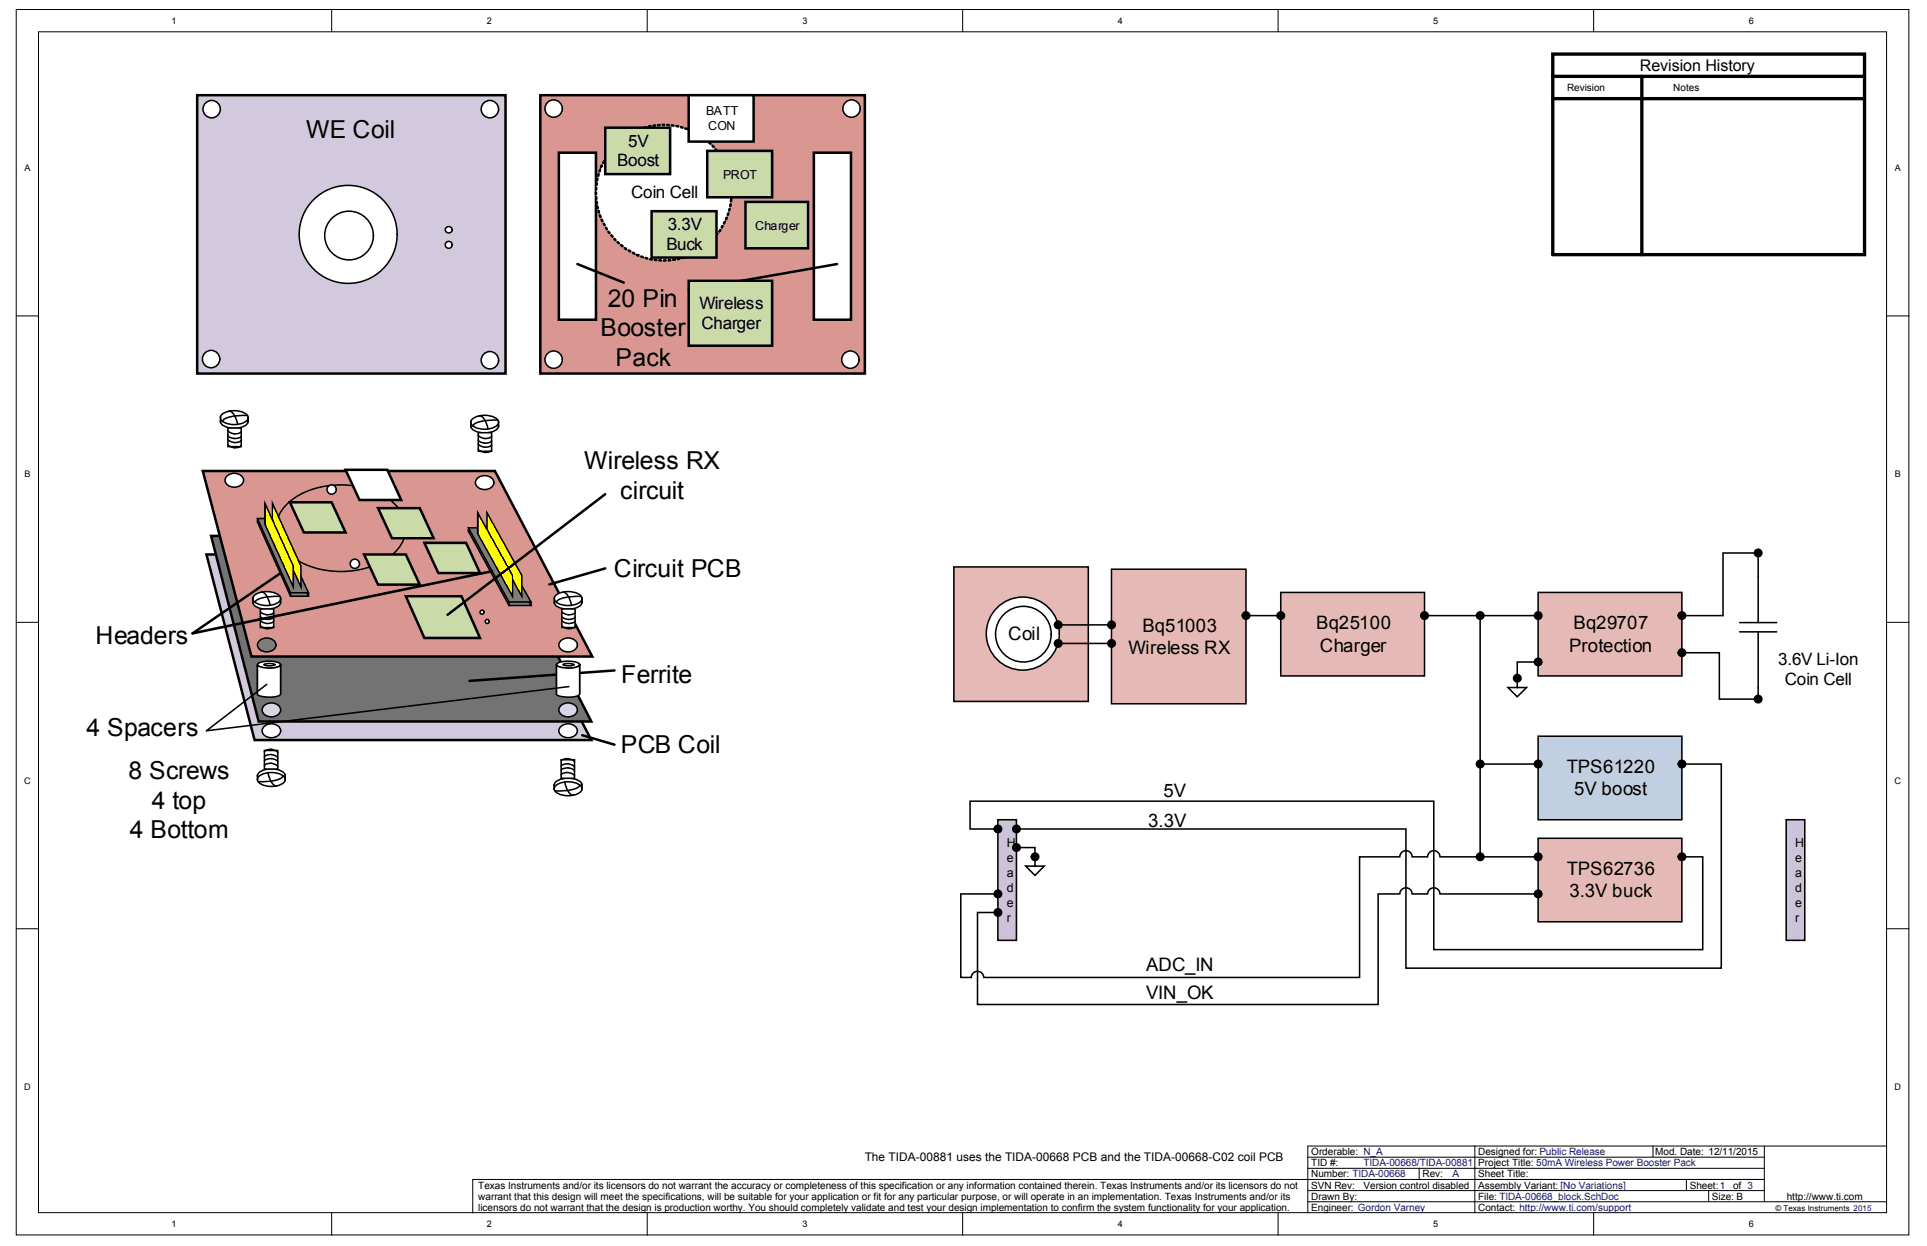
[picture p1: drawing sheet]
<svg xmlns="http://www.w3.org/2000/svg" width="432mm" height="279mm" viewBox="0 0 432 279" stroke-linecap="round" stroke-linejoin="round" font-family="sans-serif">
<g fill="#fff" stroke="#000" stroke-width=".22">
<path d="M3.6 2.1h424.1v274.5h-424.1z"/>
<path d="M8.6 7.1h414.1v264.5h-414.1z"/>
</g>
<g fill="none" stroke="#000" stroke-width=".22">
<path d="M74.3 2.1v5M145 2.1v5M215.7 2.1v5M286.4 2.1v5M357.1 2.1v5M3.6 70.8h5M422.8 70.8h5M3.6 139.4h5M422.8 139.4h5M3.6 208h5M422.8 208h5M293.1 259.2h102.2"/>
<path d="M330.5 256.7h-37.4v14.9M370.4 256.7v2.5M395.3 256.7v12.4M422.8 256.7h-92.3v14.9M74.3 271.6v5M145 271.6v5M215.7 271.6v5M286.4 271.6v5M293.1 269.1h129.7M293.1 266.6h102.2M293.1 261.7h102.2M318 261.7v2.4"/>
<path d="M357.1 271.6v5M377.9 264.1v2.5M382.9 266.6v2.5M395.3 264.1h-289.4v7.5"/>
</g>
<path d="M347.9 17.1v39.9h69.9v-39.9M347.9 17.1v-5h69.9v5M347.9 17.1h69.9M367.9 17.1v39.9M347.9 22.1h69.9" fill="none" stroke="#000" stroke-width=".75"/>
<path d="M213.7 127h30.2v30.1h-30.2z" fill-rule="evenodd" fill="#e5b9b5"/>
<path d="M213.7 127h30.2v30.1h-30.2z" fill="none" stroke="#000" stroke-width=".35"/>
<path d="M249.1 127.5h30.1v30.1h-30.1z" fill-rule="evenodd" fill="#e5b9b5"/>
<path d="M249.1 127.5h30.1v30.1h-30.1z" fill="none" stroke="#000" stroke-width=".35"/>
<path d="M287 132.7h32.2v18.7h-32.2z" fill-rule="evenodd" fill="#e5b9b5"/>
<path d="M287 132.7h32.2v18.7h-32.2z" fill="none" stroke="#000" stroke-width=".35"/>
<circle cx="229.2" cy="141.9" r="8.2" fill="#fff"/>
<circle cx="229.2" cy="141.9" r="8.2" fill="none" stroke="#000" stroke-width=".35"/>
<path d="M344.7 164.9h32.2v18.7h-32.2z" fill-rule="evenodd" fill="#c0cfe2"/>
<path d="M344.7 164.9h32.2v18.7h-32.2z" fill="none" stroke="#000" stroke-width=".35"/>
<path d="M344.7 187.7h32.2v18.7h-32.2z" fill-rule="evenodd" fill="#e5b9b5"/>
<path d="M344.7 187.7h32.2v18.7h-32.2z" fill="none" stroke="#000" stroke-width=".35"/>
<path d="M344.7 132.7h32.2v18.7h-32.2z" fill-rule="evenodd" fill="#e5b9b5"/>
<path d="M344.7 132.7h32.2v18.7h-32.2z" fill="none" stroke="#000" stroke-width=".35"/>
<path d="M400.2 183.6h4.2v27h-4.2z" fill-rule="evenodd" fill="#ccc2d9"/>
<path d="M400.2 183.6h4.2v27h-4.2z" fill="none" stroke="#000" stroke-width=".35"/>
<path d="M223.6 183.6h4.2v27h-4.2z" fill-rule="evenodd" fill="#ccc2d9"/>
<g fill="none" stroke="#000" stroke-width=".35">
<path d="M237.1 139.9h12M279.2 137.9h7.8M319.2 137.9h25.5M331.7 137.9v54M389.8 139.4h8.3M394 123.8v15.6M237.1 144.1h12M344.7 148.3h-4.7v5.7h-2.1l2.1 2.1 2.1-2.1h-2.1M389.8 141.5h8.3M394 141.5v15.1M331.7 171.1h13M376.9 171.1h8.8v45.7h-70.7v-31.1h-87.2"/>
<path d="M223.6 183.6h4.2v27h-4.2zM223.6 185.7h-6.2v-6.3h103.9v33.3h60.2v-20.8h-4.6M227.8 189.8h4.1v4.2h-2.1l2.1 2 2.1-2h-2.1"/>
<circle cx="237.1" cy="139.9" r=".83"/>
<circle cx="249.1" cy="139.9" r=".83"/>
<circle cx="279.2" cy="137.9" r=".83"/>
<circle cx="287" cy="137.9" r=".83"/>
<circle cx="319.2" cy="137.9" r=".83"/>
<circle cx="331.7" cy="137.9" r=".83"/>
<circle cx="344.7" cy="137.9" r=".83"/>
<circle cx="376.9" cy="137.9" r=".83"/>
<circle cx="394" cy="123.8" r=".84"/>
<circle cx="237.1" cy="144.1" r=".83"/>
<circle cx="249.1" cy="144.1" r=".83"/>
<circle cx="340" cy="151.9" r=".83"/>
<circle cx="344.7" cy="148.3" r=".83"/>
<circle cx="376.9" cy="146.2" r=".83"/>
<circle cx="394" cy="156.6" r=".84"/>
<circle cx="331.7" cy="171.1" r=".83"/>
<circle cx="344.7" cy="171.1" r=".83"/>
<circle cx="376.9" cy="171.1" r=".83"/>
<circle cx="223.6" cy="185.7" r=".83"/>
<circle cx="227.8" cy="185.7" r=".83"/>
<circle cx="227.8" cy="189.8" r=".83"/>
<circle cx="231.9" cy="191.9" r=".83"/>
<circle cx="344.7" cy="191.9" r=".83"/>
<circle cx="376.9" cy="191.9" r=".83"/>
</g>
<g fill="#000">
<circle cx="237.1" cy="139.9" r=".83"/>
<circle cx="249.1" cy="139.9" r=".83"/>
<circle cx="279.2" cy="137.9" r=".83"/>
<circle cx="287" cy="137.9" r=".83"/>
<circle cx="319.2" cy="137.9" r=".83"/>
<circle cx="331.7" cy="137.9" r=".83"/>
<circle cx="344.7" cy="137.9" r=".83"/>
<circle cx="376.9" cy="137.9" r=".83"/>
<circle cx="394" cy="123.8" r=".84"/>
<circle cx="237.1" cy="144.1" r=".83"/>
<circle cx="249.1" cy="144.1" r=".83"/>
<circle cx="340" cy="151.9" r=".83"/>
<circle cx="344.7" cy="148.3" r=".83"/>
<circle cx="376.9" cy="146.2" r=".83"/>
<circle cx="394" cy="156.6" r=".84"/>
<circle cx="331.7" cy="171.1" r=".83"/>
<circle cx="344.7" cy="171.1" r=".83"/>
<circle cx="376.9" cy="171.1" r=".83"/>
<circle cx="223.6" cy="185.7" r=".83"/>
<circle cx="227.8" cy="185.7" r=".83"/>
<circle cx="227.8" cy="189.8" r=".83"/>
<circle cx="231.9" cy="191.9" r=".83"/>
<circle cx="344.7" cy="191.9" r=".83"/>
<circle cx="376.9" cy="191.9" r=".83"/>
</g>
<circle cx="229.3" cy="142" r="6.2" fill="#fff"/>
<g fill="none" stroke="#000" stroke-width=".35">
<path d="M394 123.8h-7.9v14.1h-9.2M376.9 146.2h8.4v10.4h8.7M344.7 191.9h-22a1.39 1.39 0 0 0-1.4-1.4 1.39 1.39 0 0 0-1.4 1.4h-3.5a1.39 1.39 0 0 0-1.4-1.4 1.39 1.39 0 0 0-1.3 1.4h-9v27h-84.3a1.39 1.39 0 0 0-1.4-1.4 1.39 1.39 0 0 0-1.3 1.4h-2.4v-18.7h8.3M344.7 200.2h-22a1.39 1.39 0 0 0-1.4-1.4 1.39 1.39 0 0 0-1.4 1.4h-3.5a1.39 1.39 0 0 0-1.4-1.4 1.39 1.39 0 0 0-1.3 1.4h-4.9v24.8h-89.8v-20.6h4.6"/>
<circle cx="229.3" cy="142" r="6.2"/>
<circle cx="331.7" cy="191.9" r=".83"/>
<circle cx="223.6" cy="204.4" r=".83"/>
<circle cx="223.6" cy="200.2" r=".83"/>
<circle cx="344.7" cy="200.2" r=".83"/>
</g>
<g fill="#000">
<circle cx="331.7" cy="191.9" r=".83"/>
<circle cx="223.6" cy="204.4" r=".83"/>
<circle cx="223.6" cy="200.2" r=".83"/>
<circle cx="344.7" cy="200.2" r=".83"/>
</g>
<path d="M46.3 124.2h64.6l21.6 41.5h-75.5z" fill-rule="evenodd" fill="#d2c9de"/>
<path d="M46.3 124.2h64.6l21.6 41.5h-75.5z" fill="none" stroke="#000" stroke-width=".56"/>
<path d="M47.3 120h63.9l21.3 41.6h-74.5z" fill-rule="evenodd" fill="#737373"/>
<path d="M47.3 120h63.9l21.3 41.6h-74.5z" fill="none" stroke="#000" stroke-width=".56"/>
<path d="M121.1 21.3h72.7v62.4h-72.7z" fill-rule="evenodd" fill="#da9792"/>
<path d="M121.1 21.3h72.7v62.4h-72.7z" fill="none" stroke="#000" stroke-width=".56"/>
<path d="M125.2 34.2h8.3v37.4h-8.3z" fill-rule="evenodd" fill="#fff"/>
<path d="M125.2 34.2h8.3v37.4h-8.3z" fill="none" stroke="#000" stroke-width=".56"/>
<path d="M182.4 34.2h8.3v37.4h-8.3z" fill-rule="evenodd" fill="#fff"/>
<path d="M182.4 34.2h8.3v37.4h-8.3zM129.4 59.1l10.4 4.2M187.6 59.1l-33.3 5.9" fill="none" stroke="#000" stroke-width=".56"/>
<path d="M154.3 62.9h18.7v14.5h-18.7z" fill-rule="evenodd" fill="#cadaa9"/>
<path d="M154.3 62.9h18.7v14.5h-18.7z" fill="none" stroke="#000" stroke-width=".56"/>
<circle cx="148.7" cy="43.1" r="15.2" fill="#fff"/>
<path d="M163.8 43.9l.3 .1-.2 .5-.2-.1zM163.8 42.9l.3 .1-.1 .5-.2-.1zM163.7 41.8l.3 .1-.1 .6-.2-.2zM163.6 40.8l.3 .1-.1 .5-.2-.1zM163.4 39.8h.4v.4l-.1 .2-.2-.2zM163.2 38.8h.3v.6l-.3-.1zM162.8 37.8h.4v.6l-.3-.1zM162.5 36.8h.2l.1 .6-.2-.1zM162 35.9h.2l.1 .6-.2-.1zM161.5 35h.2l.1 .6-.2-.1zM160.9 34.1h.2l.2 .6-.4-.3zM160.2 33.3l.5 .3v.3l-.5-.3zM159.6 32.5h.2l.2 .6-.5-.3zM158.8 31.8l.5 .2v.3l-.5-.2zM158 31.2l.5 .2v.2h-.2zM157.2 30.5h.2l.3 .5-.5-.2zM156.3 30l.5 .1 .1 .2-.3 .1zM155.4 29.5l.5 .1 .1 .3h-.3zM154.5 29l.5 .1v.3l-.5-.1zM153.5 28.6l.5 .1 .1 .2h-.6zM152.5 28.3l.5 .1 .1 .2h-.5zM151.5 28.1l.6 .1a.3 .3 0 0 1-.4 .2 .3 .3 0 0 1-.2-.3zM150.5 27.9l.4 .1 .2 .2-.5 .1zM149.4 27.9l.5-.1 .2 .2-.6 .2zM148.4 27.9l.4-.1 .2 .2-.5 .1zM147.3 27.9l.5-.1 .2 .2-.2 .2h-.3zM146.3 28l.4-.1 .2 .2-.5 .2zM145.3 28.2l.4-.1 .2 .1-.5 .3zM144.2 28.5l.5-.2 .2 .2-.5 .3zM143.3 28.8l.5-.1 .1 .2-.6 .2zM142.4 29.2l.4-.2 .1 .2-.5 .3zM141.5 29.7l.4-.2 .1 .2-.5 .3zM140.6 30.2l.5-.1-.1 .2-.3 .2-.2-.1zM139.7 30.8l.4-.3 .1 .2-.4 .4zM138.9 31.5l.4-.3 .1 .2-.4 .4zM138.1 32.1l.4-.2 .1 .2-.4 .3zM137.6 32.7l.3 .1-.4 .4-.2-.1zM136.9 33.5l.3 .1-.4 .4-.1-.1zM136.2 34.3l.3-.1v.3l-.4 .3zM135.7 35.2h.3l-.3 .5-.2-.1zM135.2 36.1l.2-.1 .1 .2-.4 .4zM134.7 37l.2-.1 .1 .2-.4 .5-.1-.3zM134.4 37.9l.2 .2-.1 .3-.2 .1-.1-.2zM134.1 38.9l.2 .2-.3 .4-.1-.2zM133.8 39.9l.2 .2v.3l-.2 .1-.2-.2zM133.6 40.9l.3 .2-.3 .5-.1-.2zM133.5 42l.3 .1-.2 .5-.2-.2zM133.4 43l.3 .1-.1 .6-.2-.2zM133.5 44.1l.3 .1v.3l-.2 .2-.1-.2zM133.6 45.1l.3 .1v.5h-.2zM133.7 46.1l.3 .1v.5l-.2-.1zM134 47.2h.3l.1 .3-.1 .3-.3-.2zM134.3 48.2h.3l.1 .3-.1 .2-.2-.1zM134.7 49.1l.4 .3v.3l-.4-.4zM135.2 50h.3l.1 .6-.3-.1zM135.7 50.9l.3 .1 .1 .5-.3-.1zM136.2 51.8l.5 .3v.2h-.3zM136.9 52.6l.5 .3-.1 .2-.4-.3zM137.6 53.4l.4 .3v.2h-.2zM138.3 54.1l.5 .2v.3h-.2zM139.1 54.8l.5 .2v.2l-.5-.2zM139.9 55.5l.5 .1v.3h-.3zM140.7 56h.3l.4 .3-.3 .1zM141.7 56.5l.5 .1 .1 .2-.3 .1-.3-.1zM142.6 57l.5 .1 .1 .2a.41 .41 0 0 1-.6-.3zM143.6 57.3l.5 .1 .1 .2-.2 .2-.4-.2zM144.6 57.6l.5 .1 .1 .2h-.6zM145.6 57.9h.5l.1 .2-.5 .1zM146.6 58.1h.5l.1 .2-.2 .1h-.3zM147.6 58.2l.5-.1 .2 .2-.2 .2h-.4zM148.7 58.2l.4-.1 .2 .2-.5 .2zM149.7 58.2l.5-.1 .2 .1-.2 .2-.4 .1zM150.7 58.1l.5-.2 .2 .2-.5 .3zM151.7 57.9l.5-.1 .2 .1-.1 .2-.4 .1zM152.8 57.7l.4-.2 .2 .1-.4 .3zM153.8 57.3l.5-.1 .1 .2-.6 .2zM154.8 56.9l.4-.2 .1 .2-.5 .3zM155.7 56.4l.4-.2 .1 .2-.5 .3zM156.6 55.9l.4-.2 .1 .2-.5 .3zM157.4 55.3l.4-.2 .2 .2-.5 .4zM158.2 54.7l.4-.3 .2 .2-.5 .4zM159.1 54l.3-.2 .2 .2-.5 .3zM160 53.1h.3l-.4 .5-.2-.2zM160.6 52.3h.3l-.3 .5-.2-.2zM161.2 51.5l.3-.1a.38 .38 0 0 1 0 .4 .38 .38 0 0 1-.4 .2zM161.7 50.5l.4 .1-.3 .5-.2-.1zM162.2 49.6l.4 .1-.3 .5-.2-.1zM162.8 48.6l.2 .2-.2 .5-.2-.1zM163.1 47.6l.3 .3-.4 .4-.1-.2zM163.4 46.7l.2 .1v.4l-.3 .1-.1-.2zM163.6 45.7l.3 .1-.3 .5-.1-.2zM163.7 44.6l.3 .2v.3l-.2 .2-.2-.2z" fill="#000" stroke="#000" stroke-width=".22"/>
<path d="M146 47.3h14.6v10.4h-14.6z" fill-rule="evenodd" fill="#cadaa9"/>
<path d="M146 47.3h14.6v10.4h-14.6z" fill="none" stroke="#000" stroke-width=".56"/>
<path d="M44.2 21.3h69.1v62.4h-69.1z" fill-rule="evenodd" fill="#d2c9de"/>
<path d="M44.2 21.3h69.1v62.4h-69.1z" fill="none" stroke="#000" stroke-width=".56"/>
<path d="M45.4 105.5h65.5l21.8 41.5h-76.3z" fill-rule="evenodd" fill="#da9792"/>
<path d="M45.4 105.5h65.5l21.8 41.5h-76.3z" fill="none" stroke="#000" stroke-width=".56"/>
<path d="M65 112.5h9.3l3.1 6.7h-9.3z" fill-rule="evenodd" fill="#cadaa9"/>
<path d="M65 112.5h9.3l3.1 6.7h-9.3zM62.9 128.3l-19.8 13.5M135.6 127.3l-12.5 3.6M137.7 150.2l-32.5 2.3M130.5 164.7l7.2 2.1" fill="none" stroke="#000" stroke-width=".56"/>
<path d="M135.6 28.6h14.6v10.4h-14.6z" fill-rule="evenodd" fill="#cadaa9"/>
<path d="M135.6 28.6h14.6v10.4h-14.6z" fill="none" stroke="#000" stroke-width=".56"/>
<path d="M64.1 113.1a18.1 18.1 0 0 1 15.6-4.2 14.9 14.9 0 0 1 9.8 5.1 7.2 7.2 0 0 1-1.8 10.4 19.6 19.6 0 0 1-22.7 0 7.3 7.3 0 0 1-.9-11.3z" fill="none" stroke="#000" stroke-width=".35"/>
<path d="M81.6 124.2h9.3l3.2 6.7h-9.4z" fill-rule="evenodd" fill="#cadaa9"/>
<path d="M81.6 124.2h9.3l3.2 6.7h-9.4z" fill="none" stroke="#000" stroke-width=".56"/>
<path d="M50.7 106.8a2.24 2.24 0 0 1 3.9 .8 2.19 2.19 0 0 1-3.6 1.1 1.29 1.29 0 0 1-.3-1.9z" fill="#fff"/>
<path d="M50.7 106.8a2.24 2.24 0 0 1 3.9 .8 2.19 2.19 0 0 1-3.6 1.1 1.29 1.29 0 0 1-.3-1.9z" fill="none" stroke="#000" stroke-width=".35"/>
<path d="M106.8 107.3a2.24 2.24 0 0 1 3.9 .8 2.19 2.19 0 0 1-3.6 1.1 1.29 1.29 0 0 1-.3-1.9z" fill="#fff"/>
<path d="M106.8 107.3a2.24 2.24 0 0 1 3.9 .8 2.19 2.19 0 0 1-3.6 1.1 1.29 1.29 0 0 1-.3-1.9z" fill="none" stroke="#000" stroke-width=".35"/>
<path d="M58 143.7a2.24 2.24 0 0 1 3.8 .7 2.19 2.19 0 0 1-3.5 1.1 1.29 1.29 0 0 1-.3-1.8z" fill="#7f7f7f"/>
<path d="M58 143.7a2.24 2.24 0 0 1 3.8 .7 2.19 2.19 0 0 1-3.5 1.1 1.29 1.29 0 0 1-.3-1.8z" fill="none" stroke="#000" stroke-width=".35"/>
<path d="M125.5 143.7a2.24 2.24 0 0 1 3.9 .7 2.19 2.19 0 0 1-3.6 1.1 1.29 1.29 0 0 1-.3-1.8z" fill="#fff"/>
<path d="M125.5 143.7a2.24 2.24 0 0 1 3.9 .7 2.19 2.19 0 0 1-3.6 1.1 1.29 1.29 0 0 1-.3-1.8z" fill="none" stroke="#000" stroke-width=".35"/>
<path d="M59 158.2a2.24 2.24 0 0 1 3.9 .8 2.19 2.19 0 0 1-3.6 1.1 1.29 1.29 0 0 1-.3-1.9z" fill="#ddd6e5"/>
<path d="M59 158.2a2.24 2.24 0 0 1 3.9 .8 2.19 2.19 0 0 1-3.6 1.1 1.29 1.29 0 0 1-.3-1.9z" fill="none" stroke="#000" stroke-width=".35"/>
<path d="M125.5 158.2a2.24 2.24 0 0 1 3.9 .8 2.19 2.19 0 0 1-3.6 1.1 1.29 1.29 0 0 1-.3-1.9z" fill="#ddd6e5"/>
<path d="M125.5 158.2a2.24 2.24 0 0 1 3.9 .8 2.19 2.19 0 0 1-3.6 1.1 1.29 1.29 0 0 1-.3-1.9z" fill="none" stroke="#000" stroke-width=".35"/>
<path d="M49.7 93.7a4.9 4.9 0 0 1 5.6 0 1.16 1.16 0 0 1 .2 1.2 1.16 1.16 0 0 1-1.1 .7 5.1 5.1 0 0 1-4.7-.6 .91 .91 0 0 1 0-1.3z" fill="#fff"/>
<path d="M49.7 93.7a4.9 4.9 0 0 1 5.6 0 1.16 1.16 0 0 1 .2 1.2 1.16 1.16 0 0 1-1.1 .7 5.1 5.1 0 0 1-4.7-.6 .91 .91 0 0 1 0-1.3z" fill="none" stroke="#000" stroke-width=".35"/>
<path d="M49.7 92.9a4.9 4.9 0 0 1 5.6 0 1.15 1.15 0 0 1 .2 1.2 1.15 1.15 0 0 1-1.1 .6 5.1 5.1 0 0 1-4.7-.5 .9 .9 0 0 1 0-1.3z" fill="#fff"/>
<path d="M49.4 93.3v1.3M49.7 92.9a4.9 4.9 0 0 1 5.6 0 1.15 1.15 0 0 1 .2 1.2 1.15 1.15 0 0 1-1.1 .6 5.1 5.1 0 0 1-4.7-.5 .9 .9 0 0 1 0-1.3zM51.2 92.1a1.3 1.3 0 0 1 1.3 .9l.8 2M55.5 93.1l-3 .1a3.4 3.4 0 0 0-2.6 1.2M55.6 93.4v1.1" fill="none" stroke="#000" stroke-width=".35"/>
<path d="M51.1 95.9h3v4.1h-3z" fill-rule="evenodd" fill="#fff"/>
<path d="M51.1 95.9h3v4.1h-3zM51.1 98.3a1.35 1.35 0 0 0 1.4 .8" fill="none" stroke="#000" stroke-width=".35"/>
<path d="M54.2 96.4l-3.2 5.8z" fill-rule="evenodd" fill="#fff"/>
<path d="M54.1 98.6l-.7 .4-.9 .1" fill="none" stroke="#000" stroke-width=".35"/>
<path d="M53.2 95.5l2.1 6.3z" fill-rule="evenodd" fill="#fff"/>
<path d="M51.1 97.5a1.31 1.31 0 0 0 1.4 .7" fill="none" stroke="#000" stroke-width=".35"/>
<path d="M54.2 95.4l-3 6z" fill-rule="evenodd" fill="#fff"/>
<path d="M54.1 97.7l-.7 .4-.9 .1" fill="none" stroke="#000" stroke-width=".35"/>
<path d="M53.2 94.6l2.1 6.3z" fill-rule="evenodd" fill="#fff"/>
<path d="M51.1 96.4l.2 .3 1.2 .5" fill="none" stroke="#000" stroke-width=".35"/>
<path d="M54.2 94.4l-3.1 5.9z" fill-rule="evenodd" fill="#fff"/>
<path d="M54.1 96.6l-.7 .5-.9 .1" fill="none" stroke="#000" stroke-width=".35"/>
<path d="M53.2 93.5l2.2 6.3z" fill-rule="evenodd" fill="#fff"/>
<path d="M51.1 99.5l.2 .4 1.2 .4" fill="none" stroke="#000" stroke-width=".35"/>
<path d="M54.2 97.5l-3.1 5.9z" fill-rule="evenodd" fill="#fff"/>
<path d="M54.1 99.8l-.7 .4-.9 .1" fill="none" stroke="#000" stroke-width=".35"/>
<path d="M53.2 96.6l2.2 6.3z" fill-rule="evenodd" fill="#fff"/>
<path d="M105.8 94.7a4.9 4.9 0 0 1 5.6 0 1.16 1.16 0 0 1 .2 1.2 1.16 1.16 0 0 1-1.1 .7 5.1 5.1 0 0 1-4.7-.5 .91 .91 0 0 1 0-1.4z" fill="#fff"/>
<path d="M105.8 94.7a4.9 4.9 0 0 1 5.6 0 1.16 1.16 0 0 1 .2 1.2 1.16 1.16 0 0 1-1.1 .7 5.1 5.1 0 0 1-4.7-.5 .91 .91 0 0 1 0-1.4z" fill="none" stroke="#000" stroke-width=".35"/>
<path d="M105.8 93.9a4.9 4.9 0 0 1 5.6 0 1.16 1.16 0 0 1 .2 1.2 1.16 1.16 0 0 1-1.1 .7 5.1 5.1 0 0 1-4.7-.5 .91 .91 0 0 1 0-1.4z" fill="#fff"/>
<path d="M105.5 94.3v1.4M105.8 93.9a4.9 4.9 0 0 1 5.6 0 1.16 1.16 0 0 1 .2 1.2 1.16 1.16 0 0 1-1.1 .7 5.1 5.1 0 0 1-4.7-.5 .91 .91 0 0 1 0-1.4zM107.3 93.2a1.3 1.3 0 0 1 1.3 .9l.8 2M111.6 94.1l-3 .1a3.4 3.4 0 0 0-2.6 1.2M111.7 94.4v1.1" fill="none" stroke="#000" stroke-width=".35"/>
<path d="M107.2 96.9h3v4.2h-3z" fill-rule="evenodd" fill="#fff"/>
<path d="M107.2 96.9h3v4.2h-3zM107.2 99.4a1.35 1.35 0 0 0 1.4 .8" fill="none" stroke="#000" stroke-width=".35"/>
<path d="M110.3 97.4l-3.1 5.9z" fill-rule="evenodd" fill="#fff"/>
<path d="M110.2 99.6l-.7 .5-.9 .1" fill="none" stroke="#000" stroke-width=".35"/>
<path d="M109.3 96.5l2.1 6.3z" fill-rule="evenodd" fill="#fff"/>
<path d="M107.2 98.5a1.31 1.31 0 0 0 1.4 .7" fill="none" stroke="#000" stroke-width=".35"/>
<path d="M110.3 96.5l-3 5.9z" fill-rule="evenodd" fill="#fff"/>
<path d="M110.2 98.7l-.7 .5h-.9" fill="none" stroke="#000" stroke-width=".35"/>
<path d="M109.3 95.6l2.1 6.3z" fill-rule="evenodd" fill="#fff"/>
<path d="M107.2 97.4l.2 .4 1.2 .4" fill="none" stroke="#000" stroke-width=".35"/>
<path d="M110.3 95.5l-3.1 5.8z" fill-rule="evenodd" fill="#fff"/>
<path d="M110.2 97.7l-.7 .4-.9 .1" fill="none" stroke="#000" stroke-width=".35"/>
<path d="M109.3 94.6l2.2 6.2z" fill-rule="evenodd" fill="#fff"/>
<path d="M107.2 100.5l.2 .4 1.2 .4" fill="none" stroke="#000" stroke-width=".35"/>
<path d="M110.3 98.6l-3.1 5.8z" fill-rule="evenodd" fill="#fff"/>
<path d="M110.2 100.8l-.7 .4-.9 .1" fill="none" stroke="#000" stroke-width=".35"/>
<path d="M109.3 97.7l2.2 6.3z" fill-rule="evenodd" fill="#fff"/>
<path d="M57 134.2a4.9 4.9 0 0 1 5.6 0 1.16 1.16 0 0 1 .1 1.2 1.16 1.16 0 0 1-1 .7 5.1 5.1 0 0 1-4.7-.5 .91 .91 0 0 1 0-1.4z" fill="#fff"/>
<path d="M57 134.2a4.9 4.9 0 0 1 5.6 0 1.16 1.16 0 0 1 .1 1.2 1.16 1.16 0 0 1-1 .7 5.1 5.1 0 0 1-4.7-.5 .91 .91 0 0 1 0-1.4z" fill="none" stroke="#000" stroke-width=".35"/>
<path d="M57 133.4a4.9 4.9 0 0 1 5.6 0 1.16 1.16 0 0 1 .1 1.2 1.16 1.16 0 0 1-1 .7 5.1 5.1 0 0 1-4.7-.6 .91 .91 0 0 1 0-1.3z" fill="#fff"/>
<path d="M56.7 133.8v1.3M57 133.4a4.9 4.9 0 0 1 5.6 0 1.16 1.16 0 0 1 .1 1.2 1.16 1.16 0 0 1-1 .7 5.1 5.1 0 0 1-4.7-.6 .91 .91 0 0 1 0-1.3zM58.5 132.6a1.3 1.3 0 0 1 1.3 .9l.7 2.1M62.7 133.6l-3 .1a3.4 3.4 0 0 0-2.6 1.2M62.9 133.9v1.1" fill="none" stroke="#000" stroke-width=".35"/>
<path d="M58.3 136.4h3v4.1h-3z" fill-rule="evenodd" fill="#fff"/>
<path d="M58.3 136.4h3v4.1h-3zM58.3 138.9a1.35 1.35 0 0 0 1.5 .7" fill="none" stroke="#000" stroke-width=".35"/>
<path d="M61.5 136.9l-3.2 5.8z" fill-rule="evenodd" fill="#fff"/>
<path d="M61.3 139.1l-.7 .4-.8 .1" fill="none" stroke="#000" stroke-width=".35"/>
<path d="M60.5 136l2.1 6.3z" fill-rule="evenodd" fill="#fff"/>
<path d="M58.3 138a1.32 1.32 0 0 0 1.5 .7" fill="none" stroke="#000" stroke-width=".35"/>
<path d="M61.4 136l-2.9 5.9z" fill-rule="evenodd" fill="#fff"/>
<path d="M61.3 138.2l-.7 .4-.8 .1" fill="none" stroke="#000" stroke-width=".35"/>
<path d="M60.5 135.1l2.1 6.3z" fill-rule="evenodd" fill="#fff"/>
<path d="M58.3 136.9l.3 .4 1.2 .4" fill="none" stroke="#000" stroke-width=".35"/>
<path d="M61.5 134.9l-3.1 5.9z" fill-rule="evenodd" fill="#fff"/>
<path d="M61.3 137.2l-.6 .4-.9 .1" fill="none" stroke="#000" stroke-width=".35"/>
<path d="M60.5 134l2.1 6.3z" fill-rule="evenodd" fill="#fff"/>
<path d="M58.3 140l.3 .4 1.2 .4" fill="none" stroke="#000" stroke-width=".35"/>
<path d="M61.5 138.1l-3.1 5.8z" fill-rule="evenodd" fill="#fff"/>
<path d="M61.3 140.3l-.6 .4-.9 .1" fill="none" stroke="#000" stroke-width=".35"/>
<path d="M60.5 137.2l2.1 6.2z" fill-rule="evenodd" fill="#fff"/>
<path d="M124.5 134.2a4.9 4.9 0 0 1 5.6 0 1.16 1.16 0 0 1 .2 1.2 1.16 1.16 0 0 1-1 .7 5.1 5.1 0 0 1-4.8-.5 .91 .91 0 0 1 0-1.4z" fill="#fff"/>
<path d="M124.5 134.2a4.9 4.9 0 0 1 5.6 0 1.16 1.16 0 0 1 .2 1.2 1.16 1.16 0 0 1-1 .7 5.1 5.1 0 0 1-4.8-.5 .91 .91 0 0 1 0-1.4z" fill="none" stroke="#000" stroke-width=".35"/>
<path d="M124.5 133.4a4.9 4.9 0 0 1 5.6 0 1.16 1.16 0 0 1 .2 1.2 1.16 1.16 0 0 1-1 .7 5.1 5.1 0 0 1-4.8-.6 .91 .91 0 0 1 0-1.3z" fill="#fff"/>
<path d="M124.2 133.8v1.3M124.5 133.4a4.9 4.9 0 0 1 5.6 0 1.16 1.16 0 0 1 .2 1.2 1.16 1.16 0 0 1-1 .7 5.1 5.1 0 0 1-4.8-.6 .91 .91 0 0 1 0-1.3zM126 132.6a1.3 1.3 0 0 1 1.3 .9l.8 2.1M130.3 133.6l-3 .1a3.4 3.4 0 0 0-2.6 1.2M130.4 133.9v1.1" fill="none" stroke="#000" stroke-width=".35"/>
<path d="M125.9 136.4h3v4.1h-3z" fill-rule="evenodd" fill="#fff"/>
<path d="M125.9 136.4h3v4.1h-3zM125.9 138.9a1.35 1.35 0 0 0 1.4 .7" fill="none" stroke="#000" stroke-width=".35"/>
<path d="M129 136.9l-3.1 5.8z" fill-rule="evenodd" fill="#fff"/>
<path d="M128.9 139.1l-.7 .4-.9 .1" fill="none" stroke="#000" stroke-width=".35"/>
<path d="M128 136l2.1 6.3z" fill-rule="evenodd" fill="#fff"/>
<path d="M125.9 138a1.32 1.32 0 0 0 1.4 .7" fill="none" stroke="#000" stroke-width=".35"/>
<path d="M129 136l-3 5.9z" fill-rule="evenodd" fill="#fff"/>
<path d="M128.9 138.2l-.7 .4-.9 .1" fill="none" stroke="#000" stroke-width=".35"/>
<path d="M128 135.1l2.1 6.3z" fill-rule="evenodd" fill="#fff"/>
<path d="M125.9 136.9l.2 .4 1.2 .4" fill="none" stroke="#000" stroke-width=".35"/>
<path d="M129 134.9l-3.1 5.9z" fill-rule="evenodd" fill="#fff"/>
<path d="M128.9 137.2l-.7 .4-.9 .1" fill="none" stroke="#000" stroke-width=".35"/>
<path d="M128 134l2.2 6.3z" fill-rule="evenodd" fill="#fff"/>
<path d="M125.9 140l.2 .4 1.2 .4" fill="none" stroke="#000" stroke-width=".35"/>
<path d="M129 138.1l-3.1 5.8z" fill-rule="evenodd" fill="#fff"/>
<path d="M128.9 140.3l-.7 .4-.9 .1" fill="none" stroke="#000" stroke-width=".35"/>
<path d="M128 137.2l2.2 6.2z" fill-rule="evenodd" fill="#fff"/>
<path d="M58 173.1a4.9 4.9 0 0 1 5.6 0 1.15 1.15 0 0 1 .2 1.2 1.15 1.15 0 0 1-1 .7 5.1 5.1 0 0 1-4.8-.6 .9 .9 0 0 1 0-1.3z" fill="#fff"/>
<path d="M58 173.1a4.9 4.9 0 0 1 5.6 0 1.15 1.15 0 0 1 .2 1.2 1.15 1.15 0 0 1-1 .7 5.1 5.1 0 0 1-4.8-.6 .9 .9 0 0 1 0-1.3z" fill="none" stroke="#000" stroke-width=".35"/>
<path d="M58 173.9a4.9 4.9 0 0 1 5.6 0 1.15 1.15 0 0 1 .2 1.2 1.15 1.15 0 0 1-1 .7 5.1 5.1 0 0 1-4.8-.5 .9 .9 0 0 1 0-1.4z" fill="#fff"/>
<path d="M57.7 173.6v1.1M58 173.9a4.9 4.9 0 0 1 5.6 0 1.15 1.15 0 0 1 .2 1.2 1.15 1.15 0 0 1-1 .7 5.1 5.1 0 0 1-4.8-.5 .9 .9 0 0 1 0-1.4zM60.1 173.1a3.6 3.6 0 0 0 1.7 2.9h.3M63.4 173.7a4.1 4.1 0 0 1-3.5 1.3h-2.1M63.9 173.5v1.3" fill="none" stroke="#000" stroke-width=".35"/>
<path d="M59.3 168.1h2.9v4.1h-2.9z" fill-rule="evenodd" fill="#fff"/>
<path d="M59.3 168.1h2.9v4.1h-2.9zM60.8 169l.9 .2 .5 .6" fill="none" stroke="#000" stroke-width=".35"/>
<path d="M62.3 165.9l-3.2 5.8z" fill-rule="evenodd" fill="#fff"/>
<path d="M60.8 169l-.9 .1-.6 .4" fill="none" stroke="#000" stroke-width=".35"/>
<path d="M58 166.3l2.1 6.3z" fill-rule="evenodd" fill="#fff"/>
<path d="M60.8 169.9l1.2 .4 .2 .3" fill="none" stroke="#000" stroke-width=".35"/>
<path d="M62.1 166.7l-3 6z" fill-rule="evenodd" fill="#fff"/>
<path d="M60.8 169.9l-.9 .1-.6 .4" fill="none" stroke="#000" stroke-width=".35"/>
<path d="M58 167.2l2.1 6.4z" fill-rule="evenodd" fill="#fff"/>
<path d="M60.8 170.9l.9 .3 .5 .5" fill="none" stroke="#000" stroke-width=".35"/>
<path d="M62.2 167.8l-3.1 5.9z" fill-rule="evenodd" fill="#fff"/>
<path d="M60.8 170.9l-.9 .1-.6 .5" fill="none" stroke="#000" stroke-width=".35"/>
<path d="M57.9 168.3l2.2 6.3z" fill-rule="evenodd" fill="#fff"/>
<path d="M60.8 167.8l.9 .3 .5 .5" fill="none" stroke="#000" stroke-width=".35"/>
<path d="M62.2 164.7l-3.1 5.9z" fill-rule="evenodd" fill="#fff"/>
<path d="M60.8 167.8l-.9 .1-.6 .4" fill="none" stroke="#000" stroke-width=".35"/>
<path d="M57.9 165.2l2.2 6.3z" fill-rule="evenodd" fill="#fff"/>
<path d="M124.5 175.1a4.9 4.9 0 0 1 5.6 0 1.15 1.15 0 0 1 .2 1.3 1.15 1.15 0 0 1-1 .6 5.1 5.1 0 0 1-4.8-.5 .9 .9 0 0 1 0-1.4z" fill="#fff"/>
<path d="M124.5 175.1a4.9 4.9 0 0 1 5.6 0 1.15 1.15 0 0 1 .2 1.3 1.15 1.15 0 0 1-1 .6 5.1 5.1 0 0 1-4.8-.5 .9 .9 0 0 1 0-1.4z" fill="none" stroke="#000" stroke-width=".35"/>
<path d="M124.5 176a4.9 4.9 0 0 1 5.6 0 1.15 1.15 0 0 1 .2 1.2 1.15 1.15 0 0 1-1 .7 5.1 5.1 0 0 1-4.8-.6 .9 .9 0 0 1 0-1.3z" fill="#fff"/>
<path d="M124.2 175.7v1.1M124.5 176a4.9 4.9 0 0 1 5.6 0 1.15 1.15 0 0 1 .2 1.2 1.15 1.15 0 0 1-1 .7 5.1 5.1 0 0 1-4.8-.6 .9 .9 0 0 1 0-1.3zM126.5 175.1a3.6 3.6 0 0 0 1.8 3h.3M129.9 175.8a4.1 4.1 0 0 1-3.5 1.3h-2.1M130.4 175.6v1.3" fill="none" stroke="#000" stroke-width=".35"/>
<path d="M125.7 170.2h3v4.1h-3z" fill-rule="evenodd" fill="#fff"/>
<path d="M125.7 170.2h3v4.1h-3zM127.3 171.1l.9 .2 .5 .5" fill="none" stroke="#000" stroke-width=".35"/>
<path d="M128.8 167.9l-3.2 5.9z" fill-rule="evenodd" fill="#fff"/>
<path d="M127.3 171.1l-.9 .1-.7 .4" fill="none" stroke="#000" stroke-width=".35"/>
<path d="M124.5 168.4l2.1 6.3z" fill-rule="evenodd" fill="#fff"/>
<path d="M127.3 172l.9 .2 .5 .5" fill="none" stroke="#000" stroke-width=".35"/>
<path d="M128.6 168.8l-3 5.9z" fill-rule="evenodd" fill="#fff"/>
<path d="M127.3 172l-.9 .1-.7 .4" fill="none" stroke="#000" stroke-width=".35"/>
<path d="M124.5 169.3l2.1 6.3z" fill-rule="evenodd" fill="#fff"/>
<path d="M127.3 173l.9 .3 .5 .5" fill="none" stroke="#000" stroke-width=".35"/>
<path d="M128.7 169.9l-3.1 5.9z" fill-rule="evenodd" fill="#fff"/>
<path d="M127.3 173l-.9 .1-.7 .4" fill="none" stroke="#000" stroke-width=".35"/>
<path d="M124.4 170.4l2.2 6.3z" fill-rule="evenodd" fill="#fff"/>
<path d="M127.3 169.9l.9 .3 .5 .5" fill="none" stroke="#000" stroke-width=".35"/>
<path d="M128.7 166.8l-3.1 5.9z" fill-rule="evenodd" fill="#fff"/>
<path d="M127.3 169.9l-.9 .1-.7 .4" fill="none" stroke="#000" stroke-width=".35"/>
<path d="M124.4 167.3l2.2 6.3z" fill-rule="evenodd" fill="#fff"/>
<path d="M57.8 148.6a5.8 5.8 0 0 1 5 0l.1 .3a2.81 2.81 0 0 1-2.6 .7l-1.3-.1a1.4 1.4 0 0 1-1.3-.6z" fill="#fff"/>
<path d="M57.7 148.9v6.6M57.8 148.6a5.8 5.8 0 0 1 5 0l.1 .3a2.81 2.81 0 0 1-2.6 .7l-1.3-.1a1.4 1.4 0 0 1-1.3-.6zM62.9 148.8v6.6" fill="none" stroke="#000" stroke-width=".35"/>
<path d="M57.7 148.9a3.3 3.3 0 0 0 2.8 .7l1.2-.1a1.23 1.23 0 0 0 1.2-.7v6.6a3.4 3.4 0 0 1-3.1 .7l-.7-.1a1.64 1.64 0 0 1-1.4-.5z" fill="#fff"/>
<path d="M57.7 148.9a3.3 3.3 0 0 0 2.8 .7l1.2-.1a1.23 1.23 0 0 0 1.2-.7v6.6a3.4 3.4 0 0 1-3.1 .7l-.7-.1a1.64 1.64 0 0 1-1.4-.5z" fill="none" stroke="#000" stroke-width=".35"/>
<path d="M59.2 148.8l1.2-.2 1.2 .3a3 3 0 0 1-2.5 0z" fill="#fff"/>
<path d="M59.2 148.8l1.2-.2 1.2 .3a3 3 0 0 1-2.5 0z" fill="none" stroke="#000" stroke-width=".35"/>
<path d="M124.8 148.6a5.8 5.8 0 0 1 5 0l.1 .3a2.81 2.81 0 0 1-2.6 .7l-1.3-.1a1.4 1.4 0 0 1-1.3-.6z" fill="#fff"/>
<path d="M124.7 148.9v6.6M124.8 148.6a5.8 5.8 0 0 1 5 0l.1 .3a2.81 2.81 0 0 1-2.6 .7l-1.3-.1a1.4 1.4 0 0 1-1.3-.6zM129.9 148.8v6.6" fill="none" stroke="#000" stroke-width=".35"/>
<path d="M124.7 148.9a3.3 3.3 0 0 0 2.9 .7l1.1-.1a1.23 1.23 0 0 0 1.2-.7v6.6a3.4 3.4 0 0 1-3.1 .7l-.7-.1a1.64 1.64 0 0 1-1.4-.5z" fill="#fff"/>
<path d="M124.7 148.9a3.3 3.3 0 0 0 2.9 .7l1.1-.1a1.23 1.23 0 0 0 1.2-.7v6.6a3.4 3.4 0 0 1-3.1 .7l-.7-.1a1.64 1.64 0 0 1-1.4-.5z" fill="none" stroke="#000" stroke-width=".35"/>
<path d="M126.3 148.8l1.1-.2 1.2 .3a3 3 0 0 1-2.4 0z" fill="#fff"/>
<path d="M59.8 153.3l-13.5 10.4 81.2-9.9M126.3 148.8l1.1-.2 1.2 .3a3 3 0 0 1-2.4 0z" fill="none" stroke="#000" stroke-width=".35"/>
<circle cx="100.6" cy="51.5" r=".75" fill="#fff"/>
<circle cx="100.6" cy="51.5" r=".75" fill="none" stroke="#000" stroke-width=".35"/>
<circle cx="100.6" cy="54.8" r=".78" fill="#fff"/>
<circle cx="100.6" cy="54.8" r=".78" fill="none" stroke="#000" stroke-width=".35"/>
<circle cx="190.8" cy="24.3" r="1.95" fill="#fff"/>
<circle cx="190.8" cy="24.3" r="1.95" fill="none" stroke="#000" stroke-width=".35"/>
<circle cx="124.1" cy="24.3" r="1.95" fill="#fff"/>
<circle cx="124.1" cy="24.3" r="1.95" fill="none" stroke="#000" stroke-width=".35"/>
<circle cx="190.6" cy="80.5" r="1.95" fill="#fff"/>
<circle cx="190.6" cy="80.5" r="1.95" fill="none" stroke="#000" stroke-width=".35"/>
<circle cx="124.1" cy="80.5" r="1.95" fill="#fff"/>
<circle cx="124.1" cy="80.5" r="1.95" fill="none" stroke="#000" stroke-width=".35"/>
<circle cx="109.8" cy="80.7" r="1.95" fill="#fff"/>
<circle cx="109.8" cy="80.7" r="1.95" fill="none" stroke="#000" stroke-width=".35"/>
<circle cx="47.3" cy="80.4" r="1.95" fill="#fff"/>
<circle cx="47.3" cy="80.4" r="1.95" fill="none" stroke="#000" stroke-width=".35"/>
<circle cx="47.4" cy="24.4" r="1.95" fill="#fff"/>
<circle cx="47.4" cy="24.4" r="1.95" fill="none" stroke="#000" stroke-width=".35"/>
<circle cx="109.8" cy="24.4" r="1.95" fill="#fff"/>
<circle cx="109.8" cy="24.4" r="1.95" fill="none" stroke="#000" stroke-width=".35"/>
<path d="M90.9 133.5h12.5l4.2 9.4h-12.5z" fill-rule="evenodd" fill="#cadaa9"/>
<path d="M90.9 133.5h12.5l4.2 9.4h-12.5z" fill="none" stroke="#000" stroke-width=".56"/>
<circle cx="108" cy="137.1" r=".46" fill="#fff"/>
<circle cx="108" cy="137.1" r=".46" fill="none" stroke="#000" stroke-width=".35"/>
<circle cx="109.2" cy="139.2" r=".46" fill="#fff"/>
<circle cx="109.2" cy="139.2" r=".46" fill="none" stroke="#000" stroke-width=".35"/>
<path d="M125.5 162.9a2.24 2.24 0 0 1 3.9 .8 2.19 2.19 0 0 1-3.6 1.1 1.29 1.29 0 0 1-.3-1.9z" fill="#fff"/>
<path d="M125.5 162.9a2.24 2.24 0 0 1 3.9 .8 2.19 2.19 0 0 1-3.6 1.1 1.29 1.29 0 0 1-.3-1.9z" fill="none" stroke="#000" stroke-width=".35"/>
<path d="M59 162.9a2.24 2.24 0 0 1 3.9 .8 2.19 2.19 0 0 1-3.6 1.1 1.29 1.29 0 0 1-.3-1.9z" fill="#fff"/>
<path d="M59 162.9a2.24 2.24 0 0 1 3.9 .8 2.19 2.19 0 0 1-3.6 1.1 1.29 1.29 0 0 1-.3-1.9z" fill="none" stroke="#000" stroke-width=".35"/>
<path d="M158.5 33.8h14.5v10.4h-14.5z" fill-rule="evenodd" fill="#cadaa9"/>
<path d="M158.5 33.8h14.5v10.4h-14.5z" fill="none" stroke="#000" stroke-width=".56"/>
<path d="M167 45.2h14.1v10.4h-14.1z" fill-rule="evenodd" fill="#cadaa9"/>
<path d="M167 45.2h14.1v10.4h-14.1z" fill="none" stroke="#000" stroke-width=".56"/>
<path d="M154.3 21.3h14.6v10.4h-14.6z" fill-rule="evenodd" fill="#fff"/>
<path d="M154.3 21.3h14.6v10.4h-14.6z" fill="none" stroke="#000" stroke-width=".56"/>
<path d="M57.7 116.9h3.8l7.6 16.6h-4z" fill-rule="evenodd" fill="#7f7f7f"/>
<path d="M57.7 116.9h3.8l7.6 16.6h-4z" fill="none" stroke="#000" stroke-width=".35"/>
<path d="M57.7 116.1h3.8l7.6 16.7h-4z" fill-rule="evenodd" fill="#7f7f7f"/>
<path d="M57.7 116.1h3.8l7.6 16.7h-4zM57.7 116.1v.8M65.1 132.8v.7M69.1 132.8v.7" fill="none" stroke="#000" stroke-width=".35"/>
<path d="M61.1 112.8l6.3 14v4.7l-6.3-14.1z" fill-rule="evenodd" fill="#ff0"/>
<path d="M61.1 112.8l6.3 14v4.7l-6.3-14.1z" fill="none" stroke="#000" stroke-width=".35"/>
<path d="M59.4 112.8l6.3 14v4.7l-6.3-14.1z" fill-rule="evenodd" fill="#ff0"/>
<path d="M59.4 112.8l6.3 14v4.7l-6.3-14.1zM59.4 112.8v4.6" fill="none" stroke="#000" stroke-width=".35"/>
<path d="M105 119h4.6l9.4 16.6h-4.9z" fill-rule="evenodd" fill="#7f7f7f"/>
<path d="M105 119h4.6l9.4 16.6h-4.9z" fill="none" stroke="#000" stroke-width=".35"/>
<path d="M105 118.2h4.6l9.4 16.6h-4.9z" fill-rule="evenodd" fill="#7f7f7f"/>
<path d="M105 118.2h4.6l9.4 16.6h-4.9zM105 118.2v.8M114.1 134.8v.8M119 134.8v.8" fill="none" stroke="#000" stroke-width=".35"/>
<path d="M109.1 114.8l7.8 14.1v4.6l-7.8-14z" fill-rule="evenodd" fill="#ff0"/>
<path d="M109.1 114.8l7.8 14.1v4.6l-7.8-14z" fill="none" stroke="#000" stroke-width=".35"/>
<path d="M107 114.8l7.8 14.1v4.6l-7.8-14z" fill-rule="evenodd" fill="#ff0"/>
<path d="M107 114.8l7.8 14.1v4.6l-7.8-14zM107 114.8v4.7" fill="none" stroke="#000" stroke-width=".35"/>
<path d="M110.3 127.9l-67.2 13.9" fill="none" stroke="#000" stroke-width=".58"/>
<path d="M135.6 110.7l-35.3 27" fill="none" stroke="#000" stroke-width=".56"/>
<path d="M77.4 105.2h9.4l3.1 6.8h-9.3z" fill-rule="evenodd" fill="#fff"/>
<path d="M77.4 105.2h9.4l3.1 6.8h-9.3z" fill="none" stroke="#000" stroke-width=".56"/>
<path d="M84.7 113.8h9.4l3.1 6.7h-9.4z" fill-rule="evenodd" fill="#cadaa9"/>
<path d="M84.7 113.8h9.4l3.1 6.7h-9.4z" fill="none" stroke="#000" stroke-width=".56"/>
<path d="M95.1 121.6h9.3l3.2 6.7h-9.4z" fill-rule="evenodd" fill="#cadaa9"/>
<path d="M95.1 121.6h9.3l3.2 6.7h-9.4z" fill="none" stroke="#000" stroke-width=".56"/>
<circle cx="78" cy="52.5" r="11" fill="#fff"/>
<circle cx="78" cy="52.5" r="11" fill="none" stroke="#000" stroke-width=".35"/>
<circle cx="78.2" cy="52.8" r="5.5" fill="#fff"/>
<circle cx="78.2" cy="52.8" r="5.5" fill="none" stroke="#000" stroke-width=".35"/>
<circle cx="74.3" cy="109.6" r="1.04" fill="#fff"/>
<circle cx="74.3" cy="109.6" r="1.04" fill="none" stroke="#000" stroke-width=".35"/>
<circle cx="79.5" cy="126.3" r="1.04" fill="#fff"/>
<circle cx="79.5" cy="126.3" r="1.04" fill="none" stroke="#000" stroke-width=".35"/>
<g font-size="5.5">
<text x="68.6" y="30.9">WE Coil</text>
<text x="136.2" y="68.7">20 Pin</text>
<text x="134.5" y="75.3">Booster</text>
<text x="137.9" y="82">Pack</text>
<text x="130.9" y="105">Wireless RX</text>
<text x="138.9" y="111.7">circuit</text>
<text x="137.6" y="129.1">Circuit PCB</text>
<text x="21.4" y="144.1">Headers</text>
<text x="139.2" y="153">Ferrite</text>
<text x="19.4" y="164.9">4 Spacers</text>
<text x="139.1" y="168.6">PCB Coil</text>
<text x="28.8" y="174.4">8 Screws</text>
<text x="34" y="181.1">4 top</text>
<text x="29.1" y="187.7">4 Bottom</text>
</g>
<g font-size="4.2">
<text x="225.9" y="143.4">Coil</text>
<text x="256" y="141.5">Bq51003</text>
<text x="294.9" y="140.9">Bq25100</text>
<text x="352.6" y="140.9">Bq29707</text>
<text x="252.9" y="146.4">Wireless RX</text>
<text x="295.8" y="145.9">Charger</text>
<text x="351.6" y="145.9">Protection</text>
<text x="351.1" y="173.1">TPS61220</text>
<text x="260.7" y="178.5">5V</text>
<text x="352.7" y="178.1">5V boost</text>
<text x="257.3" y="185.3">3.3V</text>
<text x="351.1" y="196">TPS62736</text>
<text x="351.7" y="201">3.3V buck</text>
<text x="256.8" y="217.5">ADC_IN</text>
<text x="256.8" y="223.7">VIN_OK</text>
</g>
<g font-size="3.8">
<text x="140.8" y="32.9">5V</text>
<text x="138.3" y="37.3">Boost</text>
<text x="141.4" y="44.4">Coin Cell</text>
<text x="149.6" y="51.6">3.3V</text>
<text x="149.3" y="56">Buck</text>
<text x="156.7" y="69.2">Wireless</text>
<text x="157.2" y="73.6">Charger</text>
<text x="398.5" y="148.9">3.6V Li-Ion</text>
<text x="399.9" y="153.4">Coin Cell</text>
</g>
<text font-size="3.6" x="367.5" y="15.9">Revision History</text>
<g font-size="2.8">
<text x="158.2" y="25.9">BATT</text>
<text x="158.7" y="29.2">CON</text>
<text x="162.1" y="40">PROT</text>
<text x="169.2" y="51.4">Charger</text>
<text x="225.6" y="189.8">H</text>
<text x="402.3" y="189.8">H</text>
<text x="225.6" y="193.1">e</text>
<text x="225.6" y="196.4">a</text>
<text x="402.3" y="193.1">e</text>
<text x="402.3" y="196.4">a</text>
<text x="225.6" y="199.7">d</text>
<text x="225.6" y="203.1">e</text>
<text x="402.3" y="199.7">d</text>
<text x="402.3" y="203.1">e</text>
<text x="225.6" y="206.4">r</text>
<text x="402.3" y="206.4">r</text>
</g>
<text font-size="2.7" x="193.8" y="260.1">The TIDA-00881 uses the TIDA-00668 PCB and the TIDA-00668-C02 coil PCB</text>
<g font-size="2.2">
<text x="351.1" y="20.4">Revision</text>
<text x="375" y="20.4">Notes</text>
<text x="293.8" y="263.7">Number: TIDA-00668</text>
<text x="293.8" y="261.2">TID #:</text>
<text x="293.8" y="258.7">Orderable: N_A</text>
<text x="318.8" y="263.7">Rev:</text>
<text x="331.2" y="263.7">Sheet Title:</text>
<text x="331.2" y="261.2">Project Title: 50mA Wireless Power Booster Pack</text>
<text x="331.2" y="258.7">Designed for: Public Release</text>
<text x="370.9" y="258.7">Mod. Date: 12/11/2015</text>
<text x="107.2" y="266.2">Texas Instruments and/or its licensors do not warrant the accuracy or completeness of this specification or any information contained therein. Texas Instruments and/or its licensors do not</text>
<text x="107.2" y="268.7">warrant that this design will meet the specifications, will be suitable for your application or fit for any particular purpose, or will operate in an implementation. Texas Instruments and/or its</text>
<text x="293.8" y="268.7">Drawn By:</text>
<text x="293.8" y="266.2">SVN Rev:</text>
<text x="305.5" y="266.2">Version control disabled</text>
<text x="331.2" y="268.7">File: TIDA-00668_block.SchDoc</text>
<text x="331.2" y="266.2">Assembly Variant: [No Variations]</text>
<text x="378.6" y="266.2">Sheet:1</text>
<text x="383.6" y="268.7">Size: B</text>
<text x="388.4" y="266.2">of 3</text>
<text x="400.4" y="268.7">http://www.ti.com</text>
<text x="107.2" y="271.2">licensors do not warrant that the design is production worthy. You should completely validate and test your design implementation to confirm the system functionality for your application.</text>
<text x="293.8" y="271.2">Engineer: Gordon Varney</text>
<text x="331.2" y="271.2">Contact: http://www.ti.com/support</text>
</g>
<g font-size="2.2" fill="#000080">
<text x="305.5" y="261.2">TIDA-00668/TIDA-00881</text>
<text x="325.5" y="263.7">A</text>
</g>
<g font-size="2">
<text x="38.4" y="5.3">1</text>
<text x="109.1" y="5.3">2</text>
<text x="179.8" y="5.3">3</text>
<text x="250.5" y="5.3">4</text>
<text x="321.2" y="5.3">5</text>
<text x="391.9" y="5.3">6</text>
<text x="5.5" y="38.3">A</text>
<text x="424.6" y="38.3">A</text>
<text x="5.5" y="106.9">B</text>
<text x="424.6" y="106.9">B</text>
<text x="5.4" y="175.5">C</text>
<text x="424.5" y="175.5">C</text>
<text x="5.4" y="244.1">D</text>
<text x="424.5" y="244.1">D</text>
<text x="38.4" y="274.8">1</text>
<text x="109.1" y="274.8">2</text>
<text x="179.8" y="274.8">3</text>
<text x="250.5" y="274.8">4</text>
<text x="321.2" y="274.8">5</text>
<text x="391.9" y="274.8">6</text>
</g>
<text font-size="1.8" x="397.8" y="271.3">© Texas Instruments 2015</text>
</svg>
